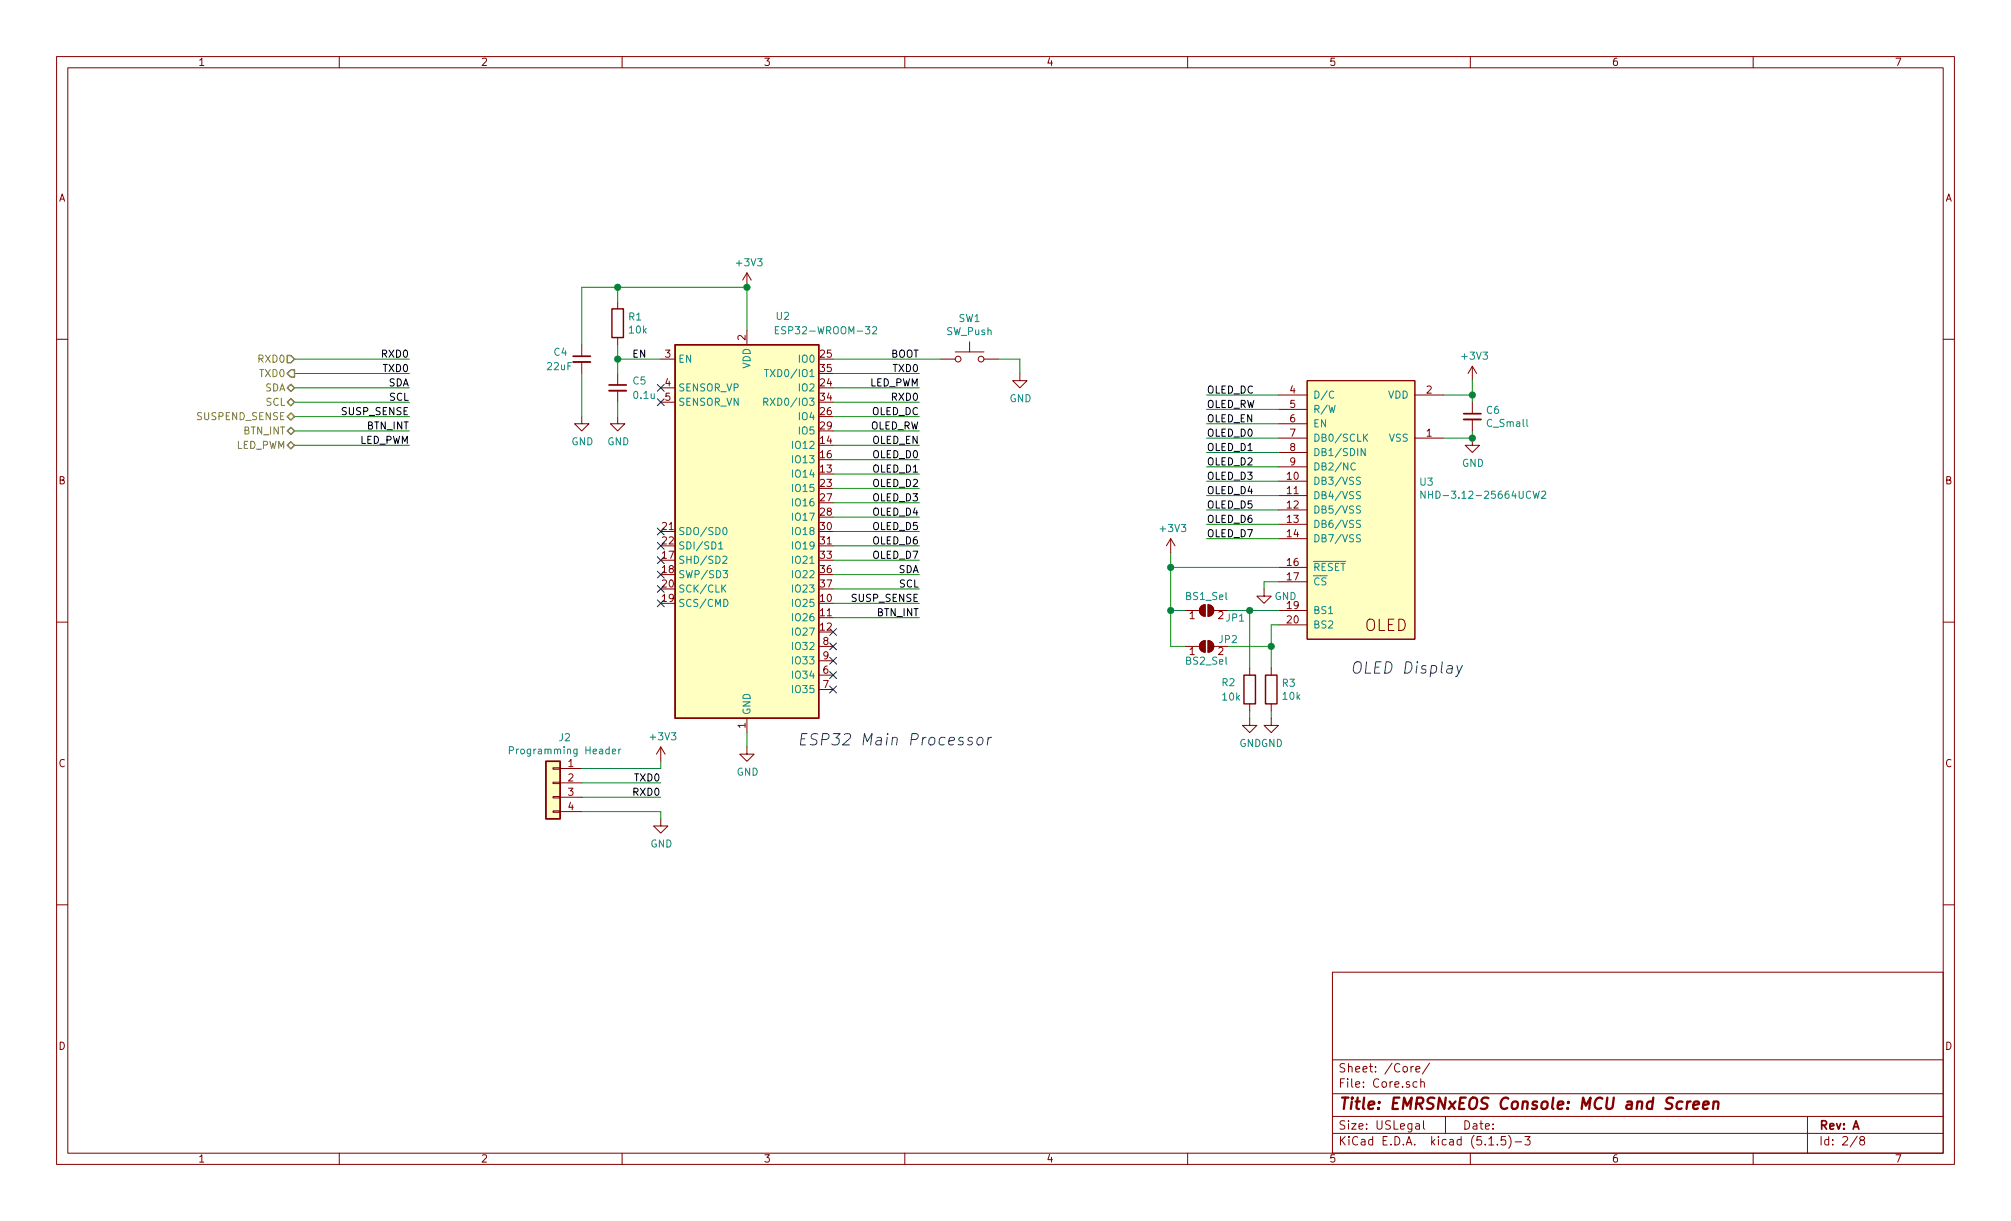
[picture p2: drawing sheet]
<svg xmlns="http://www.w3.org/2000/svg" width="356mm" height="216mm" viewBox="0 0 356 216" stroke-linecap="round" stroke-linejoin="round" font-family="sans-serif">
<g fill="none" stroke="#840000" stroke-width=".18">
<path d="M10 10h335.6v195.9h-335.6zM12 12h331.6v191.9h-331.6zM60 10v2M110 10v2M160 10v2M210 10v2M260 10v2M310 10v2M10 60h2M109.2 53.3v1.3M109.2 59.7v1.3M132.1 48.3l-.8 1.2"/>
<path d="M132.1 48.3v2.5M132.1 58.4v2.6M132.1 48.3l.7 1.2M343.6 60h2M102.9 73.7v1.2h1.2l-1.2 1.3-1.3-1.3h1.3M102.9 61v2M102.9 64v2M109.2 73.7v1.2h1.3l-1.3 1.3-1.3-1.3h1.3M109.2 66v2.1M109.2 69.1v2M116.8 63.5h2.6M116.8 68.6h2.6"/>
<path d="M116.8 71.1h2.6M166.4 63.5h2.5M168.9 62.2h5.1M171.4 60.5v1.7M174 63.5h2.5M180.3 66v1.3h1.3l-1.3 1.3-1.2-1.3h1.2M226.1 77.5h5M226.1 69.9h5M226.1 72.4h5M226.1 74.9h5M231.1 67.3h19.1v45.7h-19.1zM250.2 77.5h5.1"/>
<path d="M250.2 69.9h5.1M260.3 77.5v1.2h1.3l-1.3 1.3-1.2-1.3h1.2M260.3 64.8l-.7 1.2M260.3 64.8v2.5M260.3 71.1v2.1M260.3 74.2v2M260.3 64.8l.8 1.2M207 95.3l-.8 1.2M207 95.3v2.5M207 95.3l.8 1.2M226.1 85.1h5M226.1 87.6h5"/>
<path d="M226.1 90.2h5M226.1 92.7h5M226.1 95.3h5M226.1 80h5M226.1 82.6h5M10 110h2M144.8 114.3h2.5M144.8 119.4h2.5M144.8 116.8h2.5M209.5 108h2.6M209.5 114.3h2.6M212.3 107.3l.5-.3 .3-.1v2.1a1.03 1.03 0 0 1-.9-.6 1.03 1.03 0 0 1 .1-1.1z"/>
<path d="M212.3 113.6l.5-.3h.3v2a1.03 1.03 0 0 1-.9-.6 1.03 1.03 0 0 1 .1-1.1zM213.6 106.9a1.02 1.02 0 0 1 1 1.1 1.02 1.02 0 0 1-1 1zM213.6 113.3a1.02 1.02 0 0 1 1 1 1.02 1.02 0 0 1-1 1zM214.6 108h2.6M214.6 114.3h2.6M221 118.1v1.3M223.5 104.1v1.3h1.3l-1.3 1.3-1.3-1.3h1.3M224.8 118.1v1.3M226.1 108h5M226.1 100.3h5M226.1 102.9h5M226.1 110.5h5"/>
<path d="M343.6 110h2M97.8 135.8h1.3v.2h-1.3zM97.8 138.3h1.3v.3h-1.3zM99.1 135.9h3.8M99.1 138.4h3.8M116.8 132.1l-.7 1.3M116.8 132.1v2.5M116.8 132.1l.8 1.3M132.1 132.1v1.3h1.2l-1.2 1.2-1.3-1.2h1.3M132.1 127v2.5M144.8 121.9h2.5M221 127v1.3h1.2l-1.2 1.2-1.3-1.2h1.3"/>
<path d="M221 124.5v1.2M224.8 127v1.3h1.3l-1.3 1.2-1.3-1.2h1.3M224.8 124.5v1.2M10 160h2M97.8 143.4h1.3v.2h-1.3zM97.8 140.8h1.3v.3h-1.3zM99.1 141h3.8M99.1 143.5h3.8M116.8 144.8v1.3h1.3l-1.3 1.2-1.2-1.2h1.2M343.6 160h2M235.6 171.9h108v32h-108zM235.6 197.4h108"/>
<path d="M235.6 193.4h108M235.6 187.4h108M249.9 188.6l-.4 .2M250.4 198.8h.5l.1 .9M250.4 189.1l.7-.2-.1-.3h-.4l-.2 .2v.7h.6M250.6 191.3h-.4l-.3 .2v.6l.3 .2 .4-.1M251 199l-.5 .1-.2 .2 .2 .4 .5-.1M251.2 191.4l.2-.1h.4l.1 1M251.2 190.8v1.5M251.7 198.2v1.3l.2 .2M252.8 188l-1.3 1.9M255.6 197.4v3"/>
<path d="M319.6 197.4v6.5M60 203.9v2M110 203.9v2M160 203.9v2M210 203.9v2M235.6 200.4h108M260 203.9v2M263.3 202.5h.8M264.8 202.3v.2M266.2 201h-.7l-.1 .7 .2-.2 .5 .1 .2 .2-.1 .5-.2 .2-.6-.2M266.8 200.8a1.71 1.71 0 0 1 0 2.2M267.9 201.9h1.2"/>
<path d="M269.6 201h1l-.5 .5 .4 .2v.6l-.2 .2-.7-.2M310 203.9v2M328.4 200.9l-1.2 1.9M329.2 201.6l-.3-.1v-.3l.3-.2h.2l.3 .2-.1 .3-.6 .2a.48 .48 0 0 0-.1 .6l.3 .2 .4-.2a.48 .48 0 0 0-.2-.7"/>
<circle cx="169.4" cy="63.5" r=".51"/>
<circle cx="173.5" cy="63.5" r=".51"/>
</g>
<path d="M298.4 194.8l-.2 1.3M299 194.8a.55 .55 0 0 0-.7 .3M299.4 195.4l1-.2v-.4h-.8l-.2 1 .2 .3 .6-.1M301.2 195.4l.9-.2v-.4h-.8l-.2 1 .3 .3 .6-.1M303 194.9a.52 .52 0 0 1 .9 .1l-.1 1.1M303 194.8l-.1 1.3" fill="none" stroke="#840000" stroke-width=".41"/>
<path d="M108.2 54.6h2v5.1h-2zM119.4 61h25.4v66h-25.4zM220 119.4h2v5.1h-2zM223.8 119.4h2v5.1h-2zM96.5 134.6h2.6v10.2h-2.6z" fill="none" stroke="#840000" stroke-width=".25"/>
<path d="M101.3 64h3.1M107.7 69.1h3M258.8 74.2h3.1" fill="none" stroke="#840000" stroke-width=".33"/>
<path d="M101.3 63h3.1M107.7 68.1h3M258.8 73.2h3.1" fill="none" stroke="#840000" stroke-width=".3"/>
<g fill="#840000" stroke="#840000" stroke-width=".18">
<path d="M212.3 107.3l.5-.3 .3-.1v2.1a1.03 1.03 0 0 1-.9-.6 1.03 1.03 0 0 1 .1-1.1z"/>
<path d="M213.6 106.9a1.02 1.02 0 0 1 1 1.1 1.02 1.02 0 0 1-1 1z"/>
<path d="M212.3 113.6l.5-.3h.3v2a1.03 1.03 0 0 1-.9-.6 1.03 1.03 0 0 1 .1-1.1z"/>
<path d="M213.6 113.3a1.02 1.02 0 0 1 1 1 1.02 1.02 0 0 1-1 1z"/>
</g>
<g fill="#ffffc2" stroke="#ffffc2" stroke-width=".18">
<path d="M119.4 61h25.4v66h-25.4z"/>
<path d="M231.1 67.3h19.1v45.7h-19.1z"/>
<path d="M96.5 134.6h2.6v10.2h-2.6z"/>
</g>
<g fill="none" stroke="#008484" stroke-width=".18">
<path d="M137.1 58.4h.4M137.7 57.8h-.6v1.2h.6M154.3 57.9l.5-.1 .2 .3v.2l-.8 .7h.8M135.1 71.1l.6-.1 .1-.2-.1-.3-.2-.1h-.4v1.3M135.2 65.3h.7M135.4 71.1l.4 .6M135.5 65.3v1.3M235.8 69.3a.6 .6 0 0 0-.8 .4 .6 .6 0 0 0 .6 .7l.2-.1M241.3 77.3l.5 .7M241.4 79.3v1.3l-.7-1.3v1.3M241.8 76.8l-.7 .7M127.1 96.2l.4-.4v1.3"/>
<path d="M127.1 97.1h.7M127.8 98.5l.5-.2 .2 .4-.7 .9h.7M127.9 93.4l.2-.1a.67 .67 0 0 1 .5 .6 .67 .67 0 0 1-.5 .6l-.2-.2-.1-.2zM239.6 82a.6 .6 0 0 0-.8 .4 .6 .6 0 0 0 .6 .7l.2-.1M240.6 84.5l-.5-.1-.2 .1 .1 .4 .5 .3 .1 .2-.3 .2h-.4M240.6 87l-.5-.1-.2 .1 .1 .5 .5 .2 .1 .3-.3 .2-.4-.1M240.6 89.5h-.5l-.2 .1 .1 .4 .5 .2 .1 .3-.3 .2h-.4M240.6 92.1l-.5-.1-.2 .1 .1 .5 .5 .2 .1 .2-.3 .3-.4-.1M240.6 94.6l-.5-.1-.2 .2 .1 .4 .5 .2 .1 .3-.3 .2h-.4M252 86.8v1.3l-.7-1.3v1.3M271.1 86.8l.3 1.3 .3-.9 .2 .9 .3-1.3M272.6 87l.5-.2 .2 .4v.2l-.8 .7h.8"/>
<path d="M127.8 104l.5 .7M127.9 100.9h.8l-.5 .5 .4 .1-.1 .6-.4 .1-.2-.2M128 106a.64 .64 0 0 1 .7 .6 .64 .64 0 0 1-.7 .6zM128.3 103.4l-.7 .8M90.1 132.7l.6-.1 .1-.1-.1-.3-.1-.2h-.5v1.3M108.3 132.9l.6-.1-.1-.3h-.3l-.2 .1v.6h.5M109.4 132.5v.8M109.8 132.5l-.4 .2"/>
</g>
<g fill="none" stroke="#008400" stroke-width=".18">
<path d="M109.2 50.8v2.5M132.1 58.4v-7.6h-29.2v10.2M52.1 63.5h20.3M52.1 66h20.3M52.1 73.7h20.3M52.1 76.2h20.3M52.1 78.7h20.3M52.1 71.1h20.3M52.1 68.6h20.3M102.9 66v7.7M109.2 63.5h7.6M109.2 61v5"/>
<path d="M109.2 71.1v2.6M147.3 63.5h19.1M147.3 66h15.3M147.3 73.7h15.3M147.3 76.2h15.3M147.3 78.7h15.3M147.3 71.1h15.3M147.3 68.6h15.3M176.5 63.5h3.8v2.5M213.4 77.5h12.7M213.4 69.9h12.7M213.4 72.4h12.7"/>
<path d="M213.4 74.9h12.7M255.3 69.9h5M260.3 76.2v1.3h-5M260.3 67.3v3.8M147.3 88.9h15.3M147.3 91.4h15.3M147.3 99.1h15.3M147.3 94h15.3M147.3 96.5h15.3M147.3 83.8h15.3M147.3 86.4h15.3M147.3 81.3h15.3"/>
<path d="M207 97.8v16.5h2.5M213.4 85.1h12.7M213.4 80h12.7M213.4 82.6h12.7M213.4 87.6h12.7M213.4 90.2h12.7M213.4 92.7h12.7M213.4 95.3h12.7M147.3 109.2h15.3M147.3 101.6h15.3M147.3 104.1h15.3M147.3 106.7h15.3"/>
<path d="M207 100.3h19.1M207 108h2.5M217.2 114.3h7.6M217.2 108h8.9M221 108v10.1M226.1 102.9h-2.6v1.2M226.1 110.5h-1.3v7.6M102.9 138.4h13.9M116.8 134.6v1.3h-13.9M132.1 129.5v2.6M221 125.7v1.3M224.8 125.7v1.3"/>
<path d="M102.9 143.5h13.9v1.3M102.9 141h13.9"/>
</g>
<path d="M50.8 76.2l.6-.6 .7 .6-.7 .6zM50.8 73.7l.6-.7 .7 .7-.7 .6zM50.8 71.1l.6-.6 .7 .6-.7 .7zM50.8 68.6l.6-.7 .7 .7-.7 .6zM50.8 66l.6-.6h.7v1.3h-.7zM50.8 62.9h.6l.7 .6-.7 .6h-.6zM50.8 78.7l.6-.6 .7 .6-.7 .7z" fill="none" stroke="#848400" stroke-width=".25"/>
<path d="M257.6 117.7l.3 1.3M258.6 117.7l-.9 1.8-.3 .2M172 130.5a.47 .47 0 0 0-.8 .3v.2l.7 .1a.39 .39 0 0 1-.3 .6l-.5-.1M172.9 130.6a.5 .5 0 0 1 .5-.2 .5 .5 0 0 1 .4 .4v.5a.54 .54 0 0 1-.6 .4 .54 .54 0 0 1-.5-.4zM174.8 130.4l-.2 1.3M175.3 130.4l-.4 .1-.2 .3" fill="none" stroke="#0000c2" stroke-width=".18"/>
<g fill="#008400" stroke="#008400" stroke-width=".25">
<circle cx="109.2" cy="63.5" r=".51"/>
<circle cx="260.3" cy="77.5" r=".51"/>
<circle cx="260.3" cy="69.9" r=".51"/>
<circle cx="109.2" cy="50.8" r=".51"/>
<circle cx="207" cy="108" r=".51"/>
<circle cx="207" cy="100.3" r=".51"/>
<circle cx="224.8" cy="114.3" r=".51"/>
<circle cx="221" cy="108" r=".51"/>
<circle cx="132.1" cy="50.8" r=".51"/>
</g>
<g fill="none" stroke="#000084" stroke-width=".18">
<path d="M116.2 68l1.2 1.2M116.2 70.5l1.2 1.2M117.4 68l-1.2 1.2M117.4 70.5l-1.2 1.2M116.2 93.4l1.2 1.2M116.2 98.5l1.2 1.2M116.2 95.9l1.2 1.2M117.4 93.4l-1.2 1.2M117.4 98.5l-1.2 1.2M117.4 95.9l-1.2 1.2M116.2 101l1.2 1.2M116.2 103.5l1.2 1.2"/>
<path d="M116.2 106.1l1.2 1.2M117.4 101l-1.2 1.2M117.4 103.5l-1.2 1.2M117.4 106.1l-1.2 1.2M146.7 118.8l1.2 1.2M146.7 116.2l1.2 1.2M146.7 113.7l1.2 1.2M146.7 111.2l1.2 1.2M147.9 118.8l-1.2 1.2M147.9 116.2l-1.2 1.2M147.9 113.7l-1.2 1.2M147.9 111.2l-1.2 1.2"/>
<path d="M146.7 121.3l1.2 1.2M147.9 121.3l-1.2 1.2"/>
</g>
<g font-size="2.8" fill="#840000">
<text x="241.2" y="111.6">OLED</text>
<text x="236.6" y="196.2">Title: EMRSNxEOS Console: MCU and Screen</text>
</g>
<g font-size="2.8" fill="#0000c2">
<text x="238.8" y="119.1">OLED Display</text>
<text x="141" y="131.8">ESP32 Main Processor</text>
</g>
<g font-size="2.1" fill="#840000">
<text x="236.6" y="189.6">Sheet: /Core/</text>
<text x="236.6" y="192.3">File: Core.sch</text>
<text x="236.6" y="202.5">KiCad E.D.A. kicad (5.1.5)-3</text>
<text x="236.6" y="199.7">Size: USLegal</text>
<text x="258.6" y="199.7">Date:</text>
<text x="321.6" y="199.7">Rev: A</text>
<text x="321.6" y="202.5">Id: 2/8</text>
</g>
<g font-size="1.8" fill="#840000">
<text x="35" y="11.6">1</text>
<text x="85" y="11.6">2</text>
<text x="135" y="11.6">3</text>
<text x="185" y="11.6">4</text>
<text x="235" y="11.6">5</text>
<text x="285" y="11.6">6</text>
<text x="335" y="11.6">7</text>
<text x="10.4" y="35.6">A</text>
<text x="344" y="35.6">A</text>
<text x="117.6" y="63.2">3</text>
<text x="131.8" y="60.2" transform="rotate(-90 131.8 60.2)">2</text>
<text x="145.1" y="63.2">25</text>
<text x="145.1" y="65.8">35</text>
<text x="117.6" y="68.3">4</text>
<text x="117.6" y="70.9">5</text>
<text x="145.1" y="68.3">24</text>
<text x="145.1" y="70.9">34</text>
<text x="228.1" y="69.6">4</text>
<text x="252.2" y="69.6">2</text>
<text x="145.1" y="73.4">26</text>
<text x="145.1" y="75.9">29</text>
<text x="228.1" y="72.1">5</text>
<text x="228.1" y="74.7">6</text>
<text x="228.1" y="77.2">7</text>
<text x="252.2" y="77.2">1</text>
<text x="145.1" y="83.6">13</text>
<text x="145.1" y="78.5">14</text>
<text x="145.1" y="81">16</text>
<text x="228.1" y="79.8">8</text>
<text x="228.1" y="82.3">9</text>
<text x="10.4" y="85.6">B</text>
<text x="145.1" y="86.1">23</text>
<text x="145.1" y="88.6">27</text>
<text x="227.6" y="84.8">10</text>
<text x="227.6" y="87.4">11</text>
<text x="227.6" y="89.9">12</text>
<text x="344" y="85.6">B</text>
<text x="117.1" y="93.7">21</text>
<text x="145.1" y="91.2">28</text>
<text x="145.1" y="93.7">30</text>
<text x="227.6" y="92.5">13</text>
<text x="227.6" y="95">14</text>
<text x="117.1" y="98.8">17</text>
<text x="117.1" y="101.3">18</text>
<text x="117.1" y="96.3">22</text>
<text x="145.1" y="96.3">31</text>
<text x="145.1" y="98.8">33</text>
<text x="145.1" y="101.3">36</text>
<text x="227.6" y="100.1">16</text>
<text x="117.1" y="106.4">19</text>
<text x="117.1" y="103.9">20</text>
<text x="145.1" y="106.4">10</text>
<text x="145.1" y="103.9">37</text>
<text x="227.6" y="102.6">17</text>
<text x="227.6" y="107.7">19</text>
<text x="145.1" y="109">11</text>
<text x="145.1" y="111.5">12</text>
<text x="210.3" y="109.5">1</text>
<text x="227.6" y="110.2">20</text>
<text x="145.6" y="119.1">6</text>
<text x="145.6" y="114">8</text>
<text x="145.6" y="116.6">9</text>
<text x="210.3" y="115.8">1</text>
<text x="215.4" y="115.8">2</text>
<text x="145.6" y="121.7">7</text>
<text x="131.8" y="128.8" transform="rotate(-90 131.8 128.8)">1</text>
<text x="10.4" y="135.6">C</text>
<text x="100.5" y="135.6">1</text>
<text x="344" y="135.6">C</text>
<text x="100.5" y="138.2">2</text>
<text x="100.5" y="140.7">3</text>
<text x="100.5" y="143.3">4</text>
<text x="10.4" y="185.6">D</text>
<text x="344" y="185.6">D</text>
<text x="35" y="205.5">1</text>
<text x="85" y="205.5">2</text>
<text x="135" y="205.5">3</text>
<text x="185" y="205.5">4</text>
<text x="235" y="205.5">5</text>
<text x="285" y="205.5">6</text>
<text x="335" y="205.5">7</text>
</g>
<g font-size="1.8" fill="#008484">
<text x="130.4" y="47.1">+3V3</text>
<text x="111.2" y="56.7">R1</text>
<text x="111.3" y="59">10k</text>
<text x="137.3" y="56.6">U2</text>
<text x="138.2" y="59.1">ESP32-WROOM-32</text>
<text x="167.4" y="59.3">SW_Push</text>
<text x="169.5" y="56.9">SW1</text>
<text x="96.9" y="65.5">22uF</text>
<text x="98" y="62.9">C4</text>
<text x="119.9" y="64.1">EN</text>
<text x="132.7" y="65.2" transform="rotate(-90 132.7 65.2)">VDD</text>
<text x="141.4" y="64.1">IO0</text>
<text x="258.6" y="63.6">+3V3</text>
<text x="112" y="68">C5</text>
<text x="112.2" y="70.5">0.1u</text>
<text x="119.9" y="69.2">SENSOR_VP</text>
<text x="119.9" y="71.8">SENSOR_VN</text>
<text x="136.2" y="71.8">RXD0/IO3</text>
<text x="136.4" y="66.7">TXD0/IO1</text>
<text x="141.4" y="69.2">IO2</text>
<text x="178.5" y="71.1">GND</text>
<text x="232.2" y="70.5">D/C</text>
<text x="245.4" y="70.5">VDD</text>
<text x="141.4" y="74.3">IO4</text>
<text x="141.4" y="76.8">IO5</text>
<text x="232.2" y="73">R/W</text>
<text x="232.2" y="75.6">EN</text>
<text x="262.9" y="73.2">C6</text>
<text x="263.1" y="75.5">C_Small</text>
<text x="101" y="78.7">GND</text>
<text x="107.4" y="78.7">GND</text>
<text x="140.4" y="79.4">IO12</text>
<text x="140.4" y="81.9">IO13</text>
<text x="232.2" y="78.1">DB0/SCLK</text>
<text x="232.2" y="80.6">DB1/SDIN</text>
<text x="232.2" y="83.2">DB2/NC</text>
<text x="245.6" y="78.1">VSS</text>
<text x="258.5" y="82.5">GND</text>
<text x="140.4" y="84.5">IO14</text>
<text x="140.4" y="87">IO15</text>
<text x="140.4" y="89.5">IO16</text>
<text x="232.2" y="85.7">DB3/VSS</text>
<text x="232.2" y="88.3">DB4/VSS</text>
<text x="251.1" y="85.9">U3</text>
<text x="253" y="88.2">NHD-3.12-25664UCW2</text>
<text x="119.9" y="94.6">SDO/SD0</text>
<text x="140.4" y="92.1">IO17</text>
<text x="140.4" y="94.6">IO18</text>
<text x="205.3" y="94.1">+3V3</text>
<text x="232.2" y="90.8">DB5/VSS</text>
<text x="232.2" y="93.3">DB6/VSS</text>
<text x="232.2" y="95.9">DB7/VSS</text>
<text x="119.9" y="99.7">SHD/SD2</text>
<text x="119.9" y="97.2">SDI/SD1</text>
<text x="140.4" y="97.2">IO19</text>
<text x="140.4" y="99.7">IO21</text>
<text x="232.2" y="101">RESET</text>
<text x="119.9" y="102.2">SWP/SD3</text>
<text x="119.9" y="107.3">SCS/CMD</text>
<text x="119.9" y="104.8">SCK/CLK</text>
<text x="140.4" y="107.3">IO25</text>
<text x="140.4" y="102.2">IO22</text>
<text x="140.4" y="104.8">IO23</text>
<text x="209.8" y="106.1">BS1_Sel</text>
<text x="225.4" y="106.1">GND</text>
<text x="232.2" y="103.5">CS</text>
<text x="140.4" y="109.9">IO26</text>
<text x="140.4" y="112.4">IO27</text>
<text x="215.4" y="109.5">2 JP1</text>
<text x="215.6" y="113.7">JP2</text>
<text x="232.2" y="108.6">BS1</text>
<text x="232.2" y="111.1">BS2</text>
<text x="140.4" y="114.9">IO32</text>
<text x="140.4" y="117.5">IO33</text>
<text x="209.8" y="117.5">BS2_Sel</text>
<text x="140.4" y="120">IO34</text>
<text x="140.4" y="122.6">IO35</text>
<text x="216.1" y="121.3">R2</text>
<text x="216.2" y="123.9">10k</text>
<text x="226.8" y="121.4">R3</text>
<text x="226.9" y="123.7">10k</text>
<text x="98.9" y="131.1">J2</text>
<text x="115.1" y="130.9">+3V3</text>
<text x="132.7" y="126.5" transform="rotate(-90 132.7 126.5)">GND</text>
<text x="90.9" y="133.4">Programming Header</text>
<text x="130.3" y="137.2">GND</text>
<text x="219.2" y="132.1">GNDGND</text>
<text x="115" y="149.9">GND</text>
</g>
<g font-size="1.8" fill="#848400">
<text x="45.8" y="64.1">RXD0</text>
<text x="46" y="66.7">TXD0</text>
<text x="46.8" y="69.2">SDA</text>
<text x="47" y="71.8">SCL</text>
<text x="35" y="74.3">SUSPEND_SENSE</text>
<text x="43.1" y="76.8">BTN_INT</text>
<text x="41.7" y="79.4">LED_PWM</text>
</g>
<g font-size="1.8">
<text x="67.7" y="63.2">RXD0</text>
<text x="67.9" y="65.8">TXD0</text>
<text x="111.8" y="63.2">EN</text>
<text x="157.5" y="63.2">BOOT</text>
<text x="158" y="65.8">TXD0</text>
<text x="68.7" y="68.3">SDA</text>
<text x="68.9" y="70.9">SCL</text>
<text x="153.7" y="68.3">LED_PWM</text>
<text x="157.8" y="70.9">RXD0</text>
<text x="213.4" y="69.6">OLED_DC</text>
<text x="60.6" y="73.4">SUSP_SENSE</text>
<text x="64.9" y="75.9">BTN_INT</text>
<text x="153.7" y="75.9">OLED_RW</text>
<text x="154.1" y="73.4">OLED_DC</text>
<text x="213.4" y="72.1">OLED_RW</text>
<text x="213.4" y="74.7">OLED_EN</text>
<text x="213.4" y="77.2">OLED_D0</text>
<text x="63.6" y="78.5">LED_PWM</text>
<text x="154.2" y="78.5">OLED_EN</text>
<text x="154.4" y="81">OLED_D0</text>
<text x="154.4" y="83.6">OLED_D1</text>
<text x="213.4" y="79.8">OLED_D1</text>
<text x="213.4" y="82.3">OLED_D2</text>
<text x="154.4" y="86.1">OLED_D2</text>
<text x="154.4" y="88.6">OLED_D3</text>
<text x="213.4" y="84.8">OLED_D3</text>
<text x="213.4" y="87.4">OLED_D4</text>
<text x="213.4" y="89.9">OLED_D5</text>
<text x="154.4" y="93.7">OLED_D5</text>
<text x="154.4" y="91.2">OLED_D4</text>
<text x="213.4" y="92.5">OLED_D6</text>
<text x="213.4" y="95">OLED_D7</text>
<text x="154.4" y="98.8">OLED_D7</text>
<text x="154.4" y="96.3">OLED_D6</text>
<text x="158.8" y="101.3">SDA</text>
<text x="150.8" y="106.4">SUSP_SENSE</text>
<text x="159" y="103.9">SCL</text>
<text x="155.1" y="109">BTN_INT</text>
<text x="112.1" y="140.7">RXD0</text>
<text x="112.3" y="138.2">TXD0</text>
</g>
</svg>
